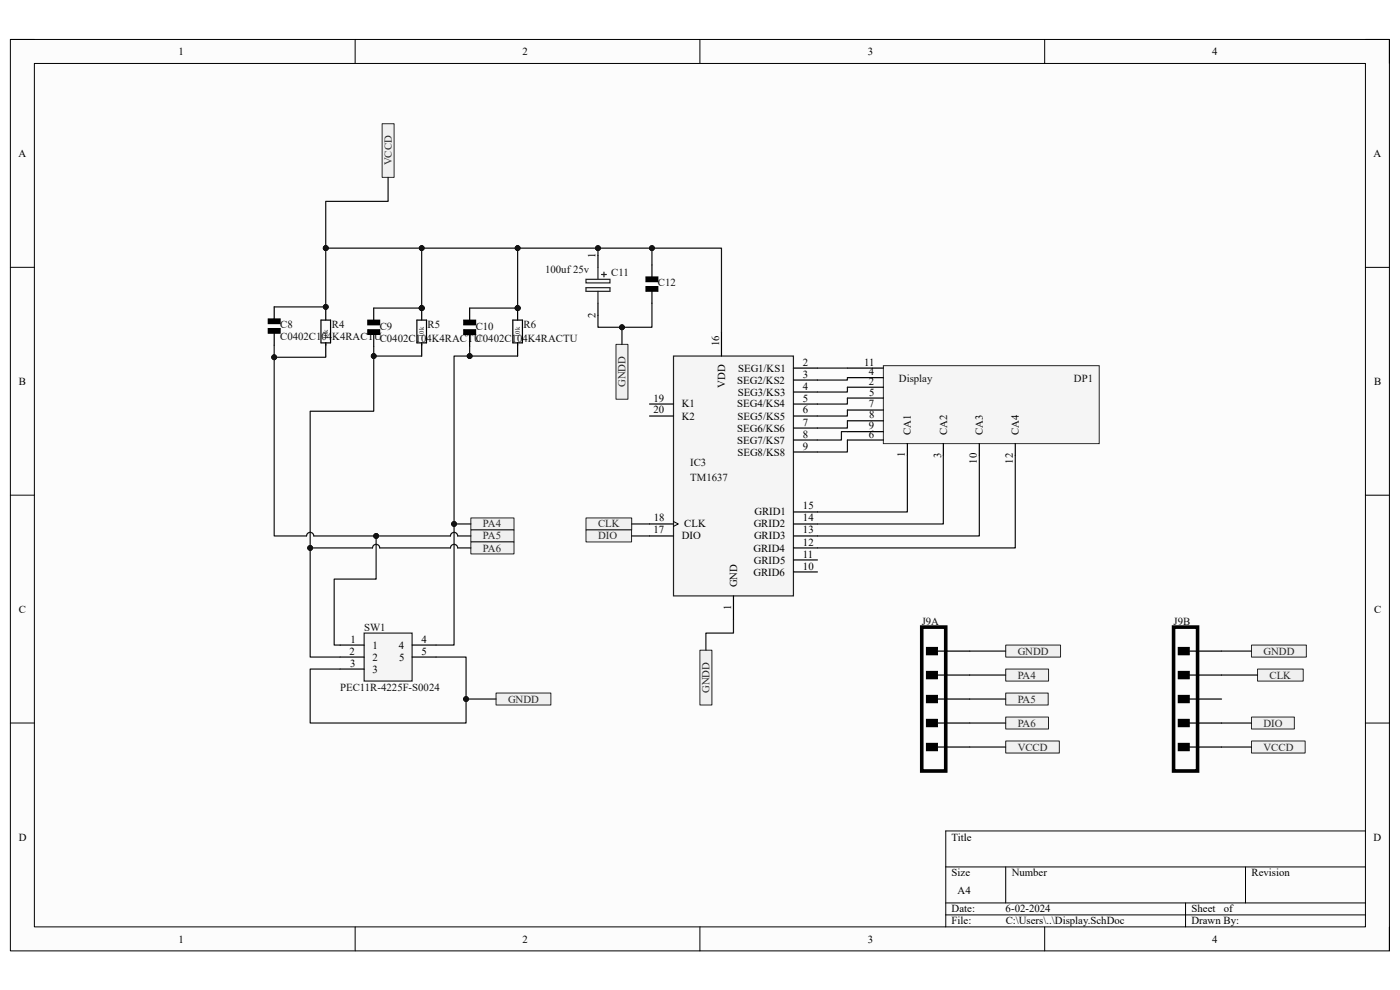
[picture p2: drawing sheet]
<svg xmlns="http://www.w3.org/2000/svg" width="297mm" height="210mm" viewBox="0 0 297 210" stroke-linecap="round" stroke-linejoin="round" font-family="sans-serif">
<path d="M2.2 8.4h292.6v193.3h-292.6z" fill-rule="evenodd" fill="#fcfcfc"/>
<path d="M2.2 8.4h292.6v193.3h-292.6z" fill="none" stroke="#000" stroke-width=".21"/>
<path d="M7.3 13.5h282.4v183.1h-282.4z" fill-rule="evenodd" fill="#fcfcfc"/>
<g fill="none" stroke="#000" stroke-width=".21">
<path d="M2.2 8.4h5.1M7.3 13.5h282.4v183.1h-282.4zM75.3 8.4v5.1M148.5 8.4v5.1M221.6 8.4v5.1M289.7 8.4h5.1v5.1M2.2 56.7h5.1M289.7 56.7h5.1M56.9 67.6h2.5v1.1h-2.5zM56.9 69.7h2.5v1h-2.5zM78 67.9h2.6v1h-2.6zM78 69.9h2.6v1.1h-2.6z"/>
<path d="M98.4 67.9h2.5v1h-2.5zM98.4 69.9h2.5v1.1h-2.5zM2.2 105h5.1M289.7 105.1h5.1M2.2 153.4h5.1M289.7 153.4h5.1M289.7 176.3h-89.1v20.3M75.3 196.6v5.1M148.5 196.6v5.1M200.6 183.9h89.1M200.6 191.5h89.1M200.6 194.1h89.1"/>
<path d="M213.4 183.9v7.6M221.6 196.6v5.1M251.5 191.5v5.1M264.2 183.9v7.6M294.8 196.6v5.1"/>
</g>
<g fill="none" stroke="#000" stroke-width=".25">
<path d="M58.2 65.1v2.5M58.2 67.9v.5M58.2 69.9v.5M58.2 70.7v2.5M68.1 67.9h2v4.8h-2zM69.1 65.4v2.5M69.1 72.7v2.8M79.3 65.4v2.5M79.3 68.2v.5M79.3 70.2v.5M79.3 71v2.5M99.6 65.4v2.5"/>
<path d="M99.6 68.2v.5M99.6 70.2v.5M99.6 71v2.5"/>
</g>
<g fill="#000">
<path d="M56.9 67.6h2.5v1.1h-2.5z" fill-rule="evenodd"/>
<path d="M56.9 69.7h2.5v1h-2.5z" fill-rule="evenodd"/>
<path d="M78 67.9h2.6v1h-2.6z" fill-rule="evenodd"/>
<path d="M78 69.9h2.6v1.1h-2.6z" fill-rule="evenodd"/>
<path d="M98.4 67.9h2.5v1h-2.5z" fill-rule="evenodd"/>
<path d="M98.4 69.9h2.5v1.1h-2.5z" fill-rule="evenodd"/>
</g>
<circle cx="89.5" cy="65.4" r=".51" fill="#0e0e0e"/>
<circle cx="89.5" cy="65.4" r=".51" fill="none" stroke="#0e0e0e" stroke-width=".21"/>
<path d="M89.5 65.4v2.5" fill="none" stroke="#000" stroke-width=".25"/>
<circle cx="89.5" cy="65.4" r=".51" fill="#0e0e0e"/>
<circle cx="89.5" cy="65.4" r=".51" fill="none" stroke="#0e0e0e" stroke-width=".21"/>
<path d="M88.4 67.9h2.1v4.8h-2.1zM89.5 72.7v2.8" fill="none" stroke="#000" stroke-width=".25"/>
<circle cx="109.8" cy="65.4" r=".51" fill="#0e0e0e"/>
<circle cx="109.8" cy="65.4" r=".51" fill="none" stroke="#0e0e0e" stroke-width=".21"/>
<path d="M109.8 65.4v2.5" fill="none" stroke="#000" stroke-width=".25"/>
<circle cx="109.8" cy="65.4" r=".51" fill="#0e0e0e"/>
<circle cx="109.8" cy="65.4" r=".51" fill="none" stroke="#0e0e0e" stroke-width=".21"/>
<path d="M138.3 56.2v2.5M138.3 59v.5M108.8 67.9h2v4.8h-2zM109.8 72.7v2.8M138.3 61v.5M138.3 61.8v2.5" fill="none" stroke="#000" stroke-width=".25"/>
<g fill="#000">
<path d="M137 58.7h2.6v1.1h-2.6z" fill-rule="evenodd"/>
<path d="M137 60.8h2.6v1h-2.6z" fill-rule="evenodd"/>
</g>
<path d="M137 58.7h2.6v1.1h-2.6zM137 60.8h2.6v1h-2.6z" fill="none" stroke="#000" stroke-width=".21"/>
<path d="M142.9 75.5h25.4v50.9h-25.4z" fill-rule="evenodd" fill="#f5f5f5"/>
<path d="M142.9 75.5h25.4v50.9h-25.4z" fill="none" stroke="#262626" stroke-width=".25"/>
<g fill="none" stroke="#000" stroke-width=".25">
<path d="M153.1 70.4v5.1M168.3 78.1h5.1M137.8 85.7h5.1M137.8 88.3h5.1M168.3 85.7h5.1M168.3 88.3h5.1M168.3 80.6h5.1M168.3 83.2h5.1M168.3 90.8h5.1M168.3 93.3h5.1M168.3 95.9h5.1M137.8 111.2h5.1"/>
<path d="M137.8 113.7h5.1M168.3 111.2h5.1M168.3 113.7h5.1M168.3 108.6h5.1M168.3 116.2h5.1M168.3 118.8h5.1M155.6 126.4v5.1M168.3 121.3h5.1"/>
</g>
<path d="M142.9 110.6l1 .6-1 .5" fill="none" stroke="#000" stroke-width=".21"/>
<path d="M187.4 77.6h45.8v16.5h-45.8z" fill-rule="evenodd" fill="#f5f5f5"/>
<path d="M187.4 77.6h45.8v16.5h-45.8z" fill="none" stroke="#262626" stroke-width=".21"/>
<path d="M179.8 78.1h7.6M179.8 82.1h7.6M179.8 80.1h7.6M179.8 84.4h7.6M179.8 93.3h7.6M179.8 87h7.6M179.8 89.3h7.6M179.8 91.6h7.6M192.5 94.1v2.5M200.1 94.1v2.5M207.8 94.1v2.5M215.4 94.1v2.5" fill="none" stroke="#000" stroke-width=".25"/>
<path d="M99.9 109.9h9.2v2.5h-9.2z" fill-rule="evenodd" fill="#f0f0f0"/>
<path d="M99.9 109.9h9.2v2.5h-9.2z" fill="none" stroke="#262626" stroke-width=".21"/>
<path d="M99.9 112.4h9.2v2.6h-9.2z" fill-rule="evenodd" fill="#f0f0f0"/>
<path d="M99.9 112.4h9.2v2.6h-9.2z" fill="none" stroke="#262626" stroke-width=".21"/>
<path d="M99.9 115h9.2v2.5h-9.2z" fill-rule="evenodd" fill="#f0f0f0"/>
<path d="M99.9 115h9.2v2.5h-9.2z" fill="none" stroke="#262626" stroke-width=".21"/>
<path d="M124.3 109.9h9.7v2.5h-9.7z" fill-rule="evenodd" fill="#f0f0f0"/>
<path d="M124.3 109.9h9.7v2.5h-9.7z" fill="none" stroke="#262626" stroke-width=".21"/>
<path d="M124.3 112.4h9.7v2.6h-9.7z" fill-rule="evenodd" fill="#f0f0f0"/>
<path d="M124.3 112.4h9.7v2.6h-9.7z" fill="none" stroke="#262626" stroke-width=".21"/>
<path d="M81.1 26.2h2.5v11.4h-2.5z" fill-rule="evenodd" fill="#f0f0f0"/>
<path d="M81.1 26.2h2.5v11.4h-2.5z" fill="none" stroke="#262626" stroke-width=".21"/>
<path d="M195.5 133h5.1v30.6h-5.1zM249 133h5.1v30.6h-5.1z" fill="none" stroke="#000" stroke-width=".76"/>
<g fill="#000">
<path d="M196.6 137.4h2.3v1.5h-2.3z" fill-rule="evenodd"/>
<path d="M250 137.4h2.3v1.5h-2.3z" fill-rule="evenodd"/>
<path d="M196.6 142.4h2.3v1.6h-2.3z" fill-rule="evenodd"/>
<path d="M196.6 147.5h2.3v1.6h-2.3z" fill-rule="evenodd"/>
<path d="M196.6 152.6h2.3v1.5h-2.3z" fill-rule="evenodd"/>
<path d="M196.6 157.7h2.3v1.5h-2.3z" fill-rule="evenodd"/>
<path d="M250 142.4h2.3v1.6h-2.3z" fill-rule="evenodd"/>
<path d="M250 147.5h2.3v1.6h-2.3z" fill-rule="evenodd"/>
<path d="M250 152.6h2.3v1.5h-2.3z" fill-rule="evenodd"/>
<path d="M250 157.7h2.3v1.5h-2.3z" fill-rule="evenodd"/>
</g>
<g fill="none" stroke="#000" stroke-width=".25">
<path d="M196.6 137.4h2.3v1.5h-2.3zM198.9 138.1h6.8M250 137.4h2.3v1.5h-2.3zM252.3 138.1h6.9M196.6 142.4h2.3v1.6h-2.3zM196.6 147.5h2.3v1.6h-2.3zM196.6 152.6h2.3v1.5h-2.3zM196.6 157.7h2.3v1.5h-2.3zM198.9 143.2h6.8M198.9 148.3h6.8M198.9 153.4h6.8M198.9 158.5h6.8"/>
<path d="M250 142.4h2.3v1.6h-2.3zM250 147.5h2.3v1.6h-2.3zM250 152.6h2.3v1.5h-2.3zM250 157.7h2.3v1.5h-2.3zM252.3 143.2h6.9M252.3 148.3h6.9M252.3 153.4h6.9M252.3 158.5h6.9"/>
</g>
<path d="M213.4 136.8h11.6v2.6h-11.6z" fill-rule="evenodd" fill="#f0f0f0"/>
<path d="M213.4 136.8h11.6v2.6h-11.6z" fill="none" stroke="#262626" stroke-width=".21"/>
<path d="M213.4 141.9h9.1v2.6h-9.1z" fill-rule="evenodd" fill="#f0f0f0"/>
<path d="M213.4 141.9h9.1v2.6h-9.1z" fill="none" stroke="#262626" stroke-width=".21"/>
<path d="M213.4 147h9v2.6h-9z" fill-rule="evenodd" fill="#f0f0f0"/>
<path d="M213.4 147h9v2.6h-9z" fill="none" stroke="#262626" stroke-width=".21"/>
<path d="M213.4 152.1h9v2.6h-9z" fill-rule="evenodd" fill="#f0f0f0"/>
<path d="M213.4 152.1h9v2.6h-9z" fill="none" stroke="#262626" stroke-width=".21"/>
<path d="M213.4 157.2h11.3v2.5h-11.3z" fill-rule="evenodd" fill="#f0f0f0"/>
<path d="M213.4 157.2h11.3v2.5h-11.3z" fill="none" stroke="#262626" stroke-width=".21"/>
<path d="M265.5 136.8h11.6v2.6h-11.6z" fill-rule="evenodd" fill="#f0f0f0"/>
<path d="M265.5 136.8h11.6v2.6h-11.6z" fill="none" stroke="#262626" stroke-width=".21"/>
<path d="M266.8 141.9h9.7v2.6h-9.7z" fill-rule="evenodd" fill="#f0f0f0"/>
<path d="M266.8 141.9h9.7v2.6h-9.7z" fill="none" stroke="#262626" stroke-width=".21"/>
<path d="M265.5 152.1h9.1v2.6h-9.1z" fill-rule="evenodd" fill="#f0f0f0"/>
<path d="M265.5 152.1h9.1v2.6h-9.1z" fill="none" stroke="#262626" stroke-width=".21"/>
<path d="M265.5 157.2h11.4v2.5h-11.4z" fill-rule="evenodd" fill="#f0f0f0"/>
<path d="M265.5 157.2h11.4v2.5h-11.4z" fill="none" stroke="#262626" stroke-width=".21"/>
<path d="M77.3 134.3h10.1v10.2h-10.1z" fill-rule="evenodd" fill="#f5f5f5"/>
<path d="M77.3 134.3h10.1v10.2h-10.1z" fill="none" stroke="#262626" stroke-width=".25"/>
<path d="M72.2 136.8h5.1M72.2 139.4h5.1M87.4 136.8h5.1M87.4 139.4h5.1M72.2 141.9h5.1" fill="none" stroke="#000" stroke-width=".25"/>
<path d="M105.2 147h11.7v2.6h-11.7z" fill-rule="evenodd" fill="#f0f0f0"/>
<path d="M105.2 147h11.7v2.6h-11.7z" fill="none" stroke="#262626" stroke-width=".21"/>
<path d="M148.5 137.9h2.5v11.7h-2.5z" fill-rule="evenodd" fill="#f0f0f0"/>
<path d="M148.5 137.9h2.5v11.7h-2.5z" fill="none" stroke="#262626" stroke-width=".21"/>
<path d="M130.7 73.1h2.5v11.6h-2.5z" fill-rule="evenodd" fill="#f0f0f0"/>
<path d="M130.7 73.1h2.5v11.6h-2.5z" fill="none" stroke="#262626" stroke-width=".21"/>
<g fill="none" stroke="#0e0e0e" stroke-width=".25">
<path d="M79.3 65.4h10.2M173.4 78.1h6.4M179.8 80.1v.5h-6.4M179.8 82.1v1.1h-6.4M179.8 84.4v1.3h-6.4M179.8 87v1.3h-6.4M179.8 89.3v1.5h-6.4M179.8 91.6h-1.3v1.7h-5.1M179.8 93.3v2.6h-6.4M192.5 96.6v12h-19.1M200.1 96.6v14.6h-26.7M207.8 96.6v17.1h-34.4"/>
<path d="M215.4 96.6v19.6h-42M134 113.7h3.8"/>
</g>
<circle cx="89.5" cy="65.4" r=".51" fill="#0e0e0e"/>
<circle cx="89.5" cy="65.4" r=".51" fill="none" stroke="#0e0e0e" stroke-width=".21"/>
<path d="M79.3 73.5v2h10.2" fill="none" stroke="#0e0e0e" stroke-width=".25"/>
<circle cx="79.3" cy="75.5" r=".51" fill="#0e0e0e"/>
<circle cx="79.3" cy="75.5" r=".51" fill="none" stroke="#0e0e0e" stroke-width=".21"/>
<path d="M99.6 65.4h10.2" fill="none" stroke="#0e0e0e" stroke-width=".25"/>
<circle cx="109.8" cy="65.4" r=".51" fill="#0e0e0e"/>
<circle cx="109.8" cy="65.4" r=".51" fill="none" stroke="#0e0e0e" stroke-width=".21"/>
<path d="M99.6 73.5v2h10.2" fill="none" stroke="#0e0e0e" stroke-width=".25"/>
<circle cx="99.6" cy="75.5" r=".51" fill="#0e0e0e"/>
<circle cx="99.6" cy="75.5" r=".51" fill="none" stroke="#0e0e0e" stroke-width=".21"/>
<path d="M89.5 52.6v12.8" fill="none" stroke="#0e0e0e" stroke-width=".25"/>
<circle cx="89.5" cy="52.6" r=".51" fill="#0e0e0e"/>
<circle cx="89.5" cy="52.6" r=".51" fill="none" stroke="#0e0e0e" stroke-width=".21"/>
<circle cx="89.5" cy="65.4" r=".51" fill="#0e0e0e"/>
<circle cx="89.5" cy="65.4" r=".51" fill="none" stroke="#0e0e0e" stroke-width=".21"/>
<path d="M109.8 52.6v12.8" fill="none" stroke="#0e0e0e" stroke-width=".25"/>
<circle cx="109.8" cy="52.6" r=".51" fill="#0e0e0e"/>
<circle cx="109.8" cy="52.6" r=".51" fill="none" stroke="#0e0e0e" stroke-width=".21"/>
<circle cx="109.8" cy="65.4" r=".51" fill="#0e0e0e"/>
<circle cx="109.8" cy="65.4" r=".51" fill="none" stroke="#0e0e0e" stroke-width=".21"/>
<path d="M82.3 37.6v5.1h-13.2v9.9M134 111.2h3.8" fill="none" stroke="#0e0e0e" stroke-width=".25"/>
<circle cx="69.1" cy="52.6" r=".51" fill="#0e0e0e"/>
<circle cx="69.1" cy="52.6" r=".51" fill="none" stroke="#0e0e0e" stroke-width=".21"/>
<path d="M138.3 52.6v3.6" fill="none" stroke="#0e0e0e" stroke-width=".25"/>
<circle cx="138.3" cy="52.6" r=".51" fill="#0e0e0e"/>
<circle cx="138.3" cy="52.6" r=".51" fill="none" stroke="#0e0e0e" stroke-width=".21"/>
<path d="M58.2 65.1h10.9M205.7 138.1h7.7M259.2 138.1h6.3M205.7 143.2h7.7M205.7 148.3h7.7M205.7 153.4h7.7M205.7 158.5h7.7M259.2 143.2h7.6M259.2 153.4h6.3M259.2 158.5h6.3" fill="none" stroke="#0e0e0e" stroke-width=".25"/>
<circle cx="69.1" cy="65.1" r=".51" fill="#0e0e0e"/>
<circle cx="69.1" cy="65.1" r=".51" fill="none" stroke="#0e0e0e" stroke-width=".21"/>
<path d="M69.1 52.6v12.8" fill="none" stroke="#0e0e0e" stroke-width=".25"/>
<circle cx="69.1" cy="65.1" r=".51" fill="#0e0e0e"/>
<circle cx="69.1" cy="65.1" r=".51" fill="none" stroke="#0e0e0e" stroke-width=".21"/>
<circle cx="69.1" cy="52.6" r=".51" fill="#0e0e0e"/>
<circle cx="69.1" cy="52.6" r=".51" fill="none" stroke="#0e0e0e" stroke-width=".21"/>
<path d="M58.2 73.2v2.6h10.9v-.3" fill="none" stroke="#0e0e0e" stroke-width=".25"/>
<circle cx="58.2" cy="75.8" r=".51" fill="#0e0e0e"/>
<circle cx="58.2" cy="75.8" r=".51" fill="none" stroke="#0e0e0e" stroke-width=".21"/>
<path d="M99.6 75.5h-3.3v35.7h3.6" fill="none" stroke="#0e0e0e" stroke-width=".25"/>
<circle cx="99.6" cy="75.5" r=".51" fill="#0e0e0e"/>
<circle cx="99.6" cy="75.5" r=".51" fill="none" stroke="#0e0e0e" stroke-width=".21"/>
<circle cx="96.3" cy="111.2" r=".51" fill="#0e0e0e"/>
<circle cx="96.3" cy="111.2" r=".51" fill="none" stroke="#0e0e0e" stroke-width=".21"/>
<path d="M96.3 111.2v25.6h-3.8" fill="none" stroke="#0e0e0e" stroke-width=".25"/>
<circle cx="96.3" cy="111.2" r=".51" fill="#0e0e0e"/>
<circle cx="96.3" cy="111.2" r=".51" fill="none" stroke="#0e0e0e" stroke-width=".21"/>
<path d="M79.3 75.5v11.7h-13.5v29" fill="none" stroke="#0e0e0e" stroke-width=".25"/>
<circle cx="65.8" cy="116.2" r=".51" fill="#0e0e0e"/>
<circle cx="65.8" cy="116.2" r=".51" fill="none" stroke="#0e0e0e" stroke-width=".21"/>
<circle cx="79.3" cy="75.5" r=".51" fill="#0e0e0e"/>
<circle cx="79.3" cy="75.5" r=".51" fill="none" stroke="#0e0e0e" stroke-width=".21"/>
<path d="M79.8 113.7v9.2h-8.9v13.9h1.3" fill="none" stroke="#0e0e0e" stroke-width=".25"/>
<circle cx="79.8" cy="113.7" r=".51" fill="#0e0e0e"/>
<circle cx="79.8" cy="113.7" r=".51" fill="none" stroke="#0e0e0e" stroke-width=".21"/>
<path d="M92.5 139.4h6.4v8.9h6.3" fill="none" stroke="#0e0e0e" stroke-width=".25"/>
<circle cx="98.9" cy="148.3" r=".51" fill="#0e0e0e"/>
<circle cx="98.9" cy="148.3" r=".51" fill="none" stroke="#0e0e0e" stroke-width=".21"/>
<path d="M72.2 141.9h-6.4v11.5h33.1v-5.1" fill="none" stroke="#0e0e0e" stroke-width=".25"/>
<circle cx="98.9" cy="148.3" r=".51" fill="#0e0e0e"/>
<circle cx="98.9" cy="148.3" r=".51" fill="none" stroke="#0e0e0e" stroke-width=".21"/>
<path d="M99.9 116.2h-2.8a.76 .76 0 0 0-.8-.7 .76 .76 0 0 0-.7 .7h-15a.76 .76 0 0 0-.8-.7 .76 .76 0 0 0-.8 .7h-13.2v23.2h6.4" fill="none" stroke="#0e0e0e" stroke-width=".25"/>
<circle cx="65.8" cy="116.2" r=".51" fill="#0e0e0e"/>
<circle cx="65.8" cy="116.2" r=".51" fill="none" stroke="#0e0e0e" stroke-width=".21"/>
<path d="M69.1 52.6h84v17.8M155.6 131.5v2.8h-5.8v3.6" fill="none" stroke="#0e0e0e" stroke-width=".25"/>
<circle cx="69.1" cy="52.6" r=".51" fill="#0e0e0e"/>
<circle cx="69.1" cy="52.6" r=".51" fill="none" stroke="#0e0e0e" stroke-width=".21"/>
<circle cx="89.5" cy="52.6" r=".51" fill="#0e0e0e"/>
<circle cx="89.5" cy="52.6" r=".51" fill="none" stroke="#0e0e0e" stroke-width=".21"/>
<circle cx="109.8" cy="52.6" r=".51" fill="#0e0e0e"/>
<circle cx="109.8" cy="52.6" r=".51" fill="none" stroke="#0e0e0e" stroke-width=".21"/>
<circle cx="126.9" cy="52.6" r=".51" fill="#0e0e0e"/>
<circle cx="126.9" cy="52.6" r=".51" fill="none" stroke="#0e0e0e" stroke-width=".21"/>
<circle cx="138.3" cy="52.6" r=".51" fill="#0e0e0e"/>
<circle cx="138.3" cy="52.6" r=".51" fill="none" stroke="#0e0e0e" stroke-width=".21"/>
<path d="M126.9 52.6v1.6" fill="none" stroke="#0e0e0e" stroke-width=".25"/>
<circle cx="126.9" cy="52.6" r=".51" fill="#0e0e0e"/>
<circle cx="126.9" cy="52.6" r=".51" fill="none" stroke="#0e0e0e" stroke-width=".21"/>
<path d="M138.3 64.3v5.1h-11.4v-2.5" fill="none" stroke="#0e0e0e" stroke-width=".25"/>
<circle cx="131.9" cy="69.4" r=".51" fill="#0e0e0e"/>
<circle cx="131.9" cy="69.4" r=".51" fill="none" stroke="#0e0e0e" stroke-width=".21"/>
<path d="M131.9 69.4v3.7" fill="none" stroke="#0e0e0e" stroke-width=".25"/>
<circle cx="131.9" cy="69.4" r=".51" fill="#0e0e0e"/>
<circle cx="131.9" cy="69.4" r=".51" fill="none" stroke="#0e0e0e" stroke-width=".21"/>
<path d="M124.3 59.3h5.1v.7h-5.1z" fill-rule="evenodd" fill="#f5f5f5"/>
<path d="M124.3 59.3h5.1v.7h-5.1z" fill="none" stroke="#262626" stroke-width=".25"/>
<path d="M126.9 54.2v2.5M126.9 64.3v2.6" fill="none" stroke="#000" stroke-width=".25"/>
<path d="M126.9 56.7v2.6M127.6 58.2h1M128.1 57.7v1M124.3 61h5.1v.8h-5.1zM126.9 61.8v2.5" fill="none" stroke="#1c1c1c" stroke-width=".25"/>
<path d="M58.2 75.8v37.9h6.8a.76 .76 0 0 1 .8-.8 .76 .76 0 0 1 .8 .8h29a.76 .76 0 0 1 .7-.8 .76 .76 0 0 1 .8 .8h2.8" fill="none" stroke="#0e0e0e" stroke-width=".25"/>
<circle cx="79.8" cy="113.7" r=".51" fill="#0e0e0e"/>
<circle cx="79.8" cy="113.7" r=".51" fill="none" stroke="#0e0e0e" stroke-width=".21"/>
<circle cx="58.2" cy="75.8" r=".51" fill="#0e0e0e"/>
<circle cx="58.2" cy="75.8" r=".51" fill="none" stroke="#0e0e0e" stroke-width=".21"/>
<g font-size="2.3">
<text x="37.9" y="11.7">1</text>
<text x="110.9" y="11.7">2</text>
<text x="184.1" y="11.7">3</text>
<text x="257.1" y="11.7">4</text>
<text x="3.9" y="33.3">A</text>
<text x="291.4" y="33.3">A</text>
<text x="126.4" y="54.7" transform="rotate(-90 126.4 54.7)">1</text>
<text x="126.4" y="67.4" transform="rotate(-90 126.4 67.4)">2</text>
<text x="152.6" y="73.5" transform="rotate(-90 152.6 73.5)">16</text>
<text x="170.3" y="77.6">2</text>
<text x="183.3" y="77.6">11</text>
<text x="4" y="81.6">B</text>
<text x="153.8" y="82.2" transform="rotate(-90 153.8 82.2)">VDD</text>
<text x="156.4" y="81.4">SEG2/KS2</text>
<text x="156.5" y="83.9">SEG3/KS3</text>
<text x="156.6" y="78.8">SEG1/KS1</text>
<text x="170.3" y="80.1">3</text>
<text x="170.3" y="82.6">4</text>
<text x="184.3" y="81.6">2</text>
<text x="184.3" y="79.6">4</text>
<text x="184.4" y="83.9">5</text>
<text x="291.5" y="81.6">B</text>
<text x="138.6" y="85.2">19</text>
<text x="138.6" y="87.7">20</text>
<text x="144.7" y="86.4">K1</text>
<text x="144.7" y="89">K2</text>
<text x="156.4" y="86.4">SEG4/KS4</text>
<text x="156.5" y="89">SEG5/KS5</text>
<text x="170.3" y="85.2">5</text>
<text x="170.3" y="87.7">6</text>
<text x="184.3" y="86.4">7</text>
<text x="184.4" y="88.8">8</text>
<text x="156.4" y="91.6">SEG6/KS6</text>
<text x="156.4" y="94.1">SEG7/KS7</text>
<text x="170.3" y="90.3">7</text>
<text x="170.3" y="92.8">8</text>
<text x="170.3" y="95.4">9</text>
<text x="184.3" y="92.8">6</text>
<text x="184.3" y="91.1">9</text>
<text x="193.3" y="92.3" transform="rotate(-90 193.3 92.3)">CA1</text>
<text x="200.9" y="92.3" transform="rotate(-90 200.9 92.3)">CA2</text>
<text x="208.5" y="92.3" transform="rotate(-90 208.5 92.3)">CA3</text>
<text x="216.2" y="92.3" transform="rotate(-90 216.2 92.3)">CA4</text>
<text x="156.5" y="96.6">SEG8/KS8</text>
<text x="192" y="97" transform="rotate(-90 192 97)">1</text>
<text x="199.6" y="97.1" transform="rotate(-90 199.6 97.1)">3</text>
<text x="207.3" y="98.3" transform="rotate(-90 207.3 98.3)">10</text>
<text x="214.9" y="98.3" transform="rotate(-90 214.9 98.3)">12</text>
<text x="138.6" y="113.2">17</text>
<text x="138.7" y="110.6">18</text>
<text x="145.2" y="111.9">CLK</text>
<text x="159.9" y="111.9">GRID2</text>
<text x="160.1" y="109.3">GRID1</text>
<text x="170.3" y="108.1">15</text>
<text x="170.3" y="110.6">14</text>
<text x="170.3" y="113.2">13</text>
<text x="144.7" y="114.4">DIO</text>
<text x="159.9" y="117">GRID4</text>
<text x="159.9" y="119.5">GRID5</text>
<text x="160" y="114.4">GRID3</text>
<text x="170.3" y="115.7">12</text>
<text x="170.3" y="118.3">11</text>
<text x="156.4" y="124.6" transform="rotate(-90 156.4 124.6)">GND</text>
<text x="159.9" y="122.1">GRID6</text>
<text x="170.3" y="120.8">10</text>
<text x="4" y="130">C</text>
<text x="155.1" y="129.3" transform="rotate(-90 155.1 129.3)">1</text>
<text x="291.5" y="130">C</text>
<text x="74.3" y="136.3">1</text>
<text x="79" y="137.6">1</text>
<text x="84.6" y="137.6">4</text>
<text x="89.5" y="136.3">4</text>
<text x="74.2" y="138.9">2</text>
<text x="74.3" y="141.4">3</text>
<text x="79" y="140.1">2</text>
<text x="79" y="142.7">3</text>
<text x="84.7" y="140.1">5</text>
<text x="89.5" y="138.9">5</text>
<text x="4" y="178.3">D</text>
<text x="201.9" y="178.3">Title</text>
<text x="291.4" y="178.3">D</text>
<text x="201.9" y="185.9">Size</text>
<text x="214.6" y="185.9">Number</text>
<text x="265.5" y="185.9">Revision</text>
<text x="203.2" y="189.7">A4</text>
<text x="201.9" y="193.5">Date:</text>
<text x="201.9" y="196.1">File:</text>
<text x="213.3" y="193.5">6-02-2024</text>
<text x="213.4" y="196.1">C:\Users\..\Display.SchDoc</text>
<text x="252.8" y="196.1">Drawn By:</text>
<text x="252.8" y="193.5">Sheet</text>
<text x="259.6" y="193.5">of</text>
<text x="37.9" y="199.9">1</text>
<text x="110.9" y="199.9">2</text>
<text x="184.1" y="199.9">3</text>
<text x="257.1" y="199.9">4</text>
</g>
<g font-size="2.3" fill="#262626">
<text x="83.1" y="35.1" transform="rotate(-90 83.1 35.1)">VCCD</text>
<text x="132.7" y="82.1" transform="rotate(-90 132.7 82.1)">GNDD</text>
<text x="102.4" y="111.9">PA4</text>
<text x="126.9" y="111.9">CLK</text>
<text x="102.4" y="114.4">PA5</text>
<text x="102.4" y="117">PA6</text>
<text x="126.9" y="114.4">DIO</text>
<text x="215.9" y="138.9">GNDD</text>
<text x="215.9" y="144">PA4</text>
<text x="268.1" y="138.9">GNDD</text>
<text x="269.3" y="144">CLK</text>
<text x="107.8" y="149.1">GNDD</text>
<text x="150.5" y="147" transform="rotate(-90 150.5 147)">GNDD</text>
<text x="215.9" y="149.1">PA5</text>
<text x="215.9" y="154.1">PA6</text>
<text x="268.1" y="154.1">DIO</text>
<text x="215.9" y="159.2">VCCD</text>
<text x="268.1" y="159.2">VCCD</text>
</g>
<g font-size="2.3" fill="#0e0e0e">
<text x="115.7" y="58">100uf 25v</text>
<text x="129.7" y="58.5">C11</text>
<text x="139.6" y="60.7">C12</text>
<text x="59.4" y="69.7">C8</text>
<text x="70.4" y="69.7">R4</text>
<text x="80.6" y="69.9">C9</text>
<text x="90.7" y="69.7">R5</text>
<text x="100.9" y="69.9">C10</text>
<text x="111.1" y="69.7">R6</text>
<text x="59.4" y="72.2">C0402C104K4RACTUC0402C104K4RACTU</text>
<text x="100.9" y="72.5">C0402C104K4RACTU</text>
<text x="190.7" y="81.1">Display</text>
<text x="227.8" y="81.1">DP1</text>
<text x="146.4" y="98.9">IC3</text>
<text x="146.4" y="102">TM1637</text>
<text x="77.3" y="133.8">SW1</text>
<text x="195.5" y="132.5">J9A</text>
<text x="249" y="132.5">J9B</text>
<text x="72.2" y="146.5">PEC11R-4225F-S0024</text>
</g>
<g font-size="1.4" fill="#0e0e0e">
<text x="69.6" y="72" transform="rotate(-90 69.6 72)">10k</text>
<text x="89.9" y="71.5" transform="rotate(-90 89.9 71.5)">10k</text>
<text x="110.3" y="71.5" transform="rotate(-90 110.3 71.5)">10k</text>
</g>
</svg>
